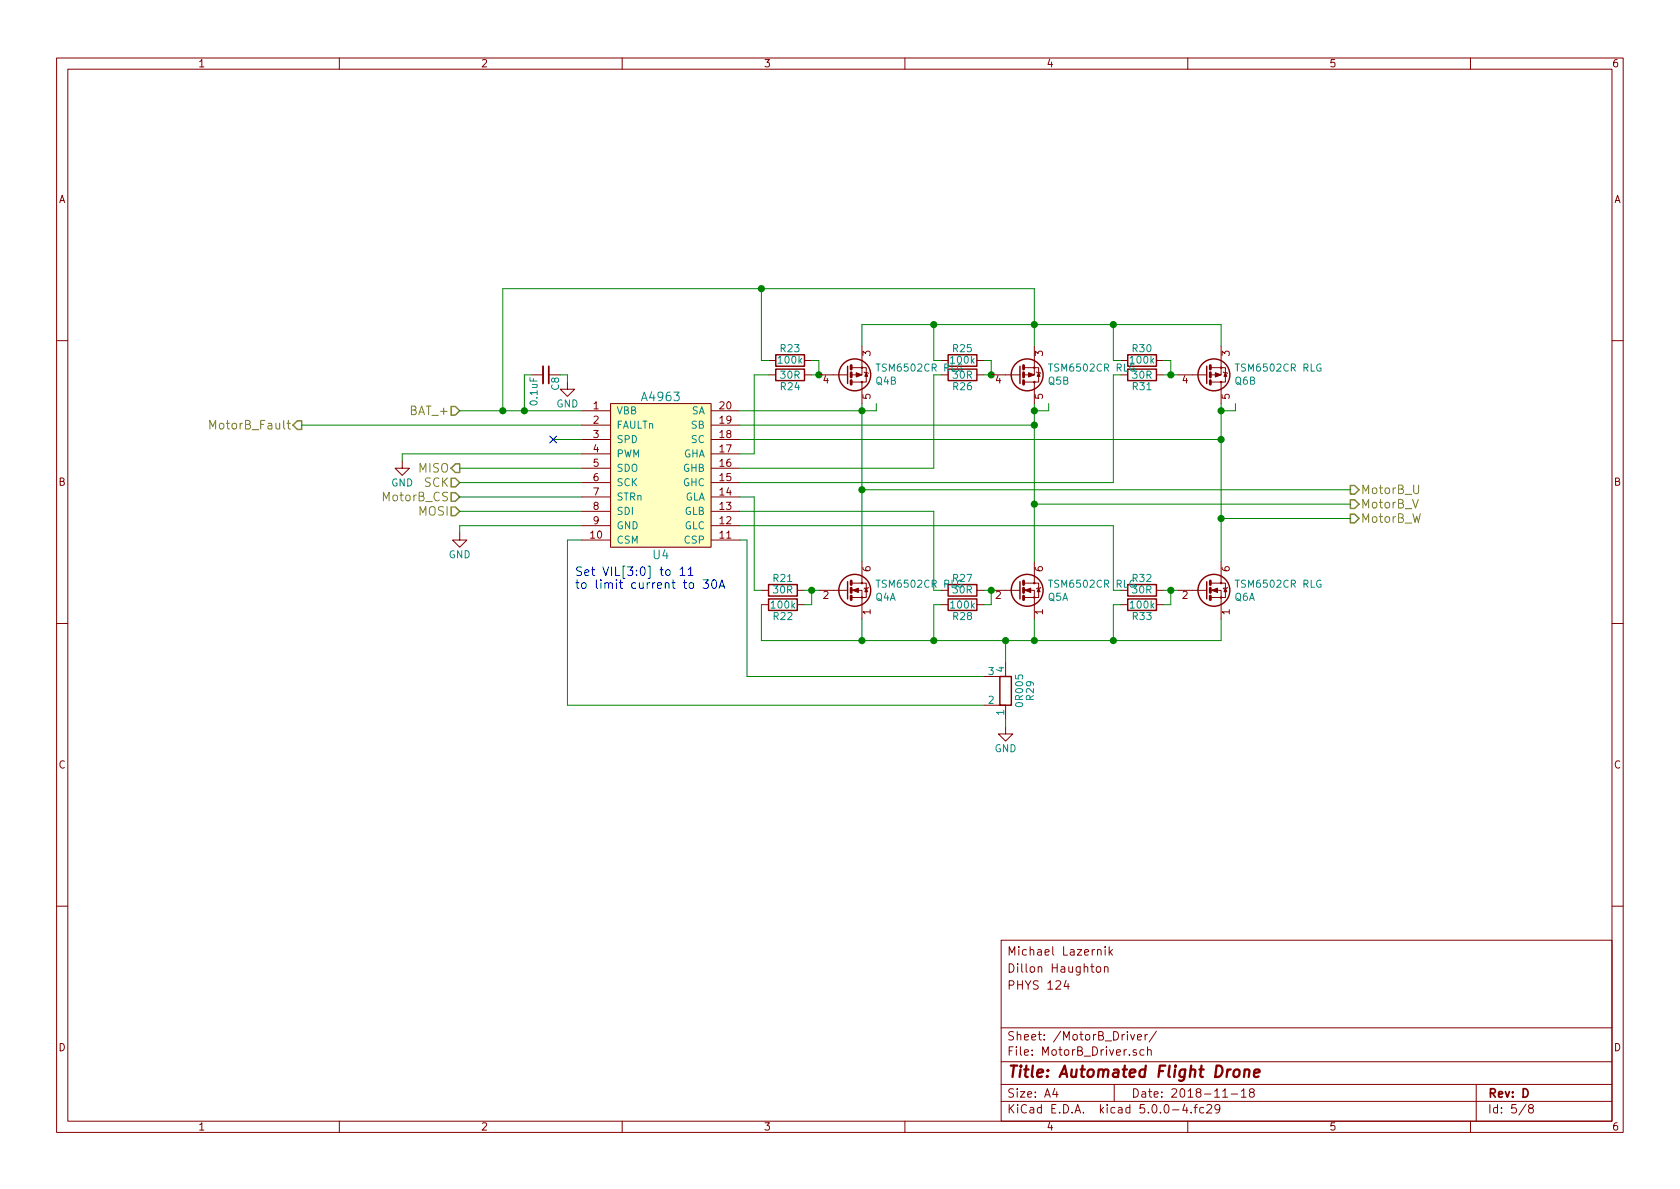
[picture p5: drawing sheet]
<svg xmlns="http://www.w3.org/2000/svg" width="297mm" height="210mm" viewBox="0 0 297 210" stroke-linecap="round" stroke-linejoin="round" font-family="sans-serif">
<g fill="none" stroke="#840000" stroke-width=".18">
<path d="M10 10.3h277v189.9h-277zM12 12.2h273v186.1h-273zM60 10.3v1.9M110 10.3v1.9M160 10.3v1.9M210 10.3v1.9M260 10.3v1.9M10 60.2h2M94 66.3h2M100.3 67.6v1.2h1.3l-1.3 1.3-1.2-1.3h1.2M102.9 72.6h5M102.9 77.7h5"/>
<path d="M102.9 75.2h5M107.9 71.4h17.8v25.4h-17.8zM125.7 72.6h5.1M125.7 77.7h5.1M125.7 75.2h5.1M135.9 66.3h1.3M135.9 63.7h1.3M142.2 66.3h1.3M142.2 63.7h1.3M144.8 66.3h5.1M150.6 67.6h1.8v3.8M150.6 66.3h1.8v-1.3h.8v2.6h-.8"/>
<path d="M152.4 61.2v3.8h-1.8M152.8 65.8l.7 .2M166.4 63.7h1.2M172.7 66.3h1.3M172.7 63.7h1.3M175.3 66.3h5M181.1 67.6h1.8v3.8M181.1 66.3h1.8v-1.3h.7v2.6h-.7M182.9 61.2v3.8h-1.8M183.3 65.8l.7 .2M198.1 63.7h1.3M204.5 66.3h1.2"/>
<path d="M204.5 63.7h1.2M208.3 66.3h5.1M214.1 67.6h1.8v3.8M214.1 66.3h1.8v-1.3h.8v2.6h-.8M215.9 61.2v3.8h-1.8M216.3 65.8l.7 .2M285 60.2h2M71.1 81.5v1.3h1.3l-1.3 1.3-1.3-1.3h1.3M81.3 94.2v1.3h1.2l-1.2 1.3-1.3-1.3h1.3M102.9 95.5h5M102.9 93h5M102.9 90.4h5"/>
<path d="M102.9 87.9h5M102.9 85.3h5M102.9 82.8h5M102.9 80.3h5M125.7 95.5h5.1M125.7 93h5.1M125.7 90.4h5.1M125.7 87.9h5.1M125.7 85.3h5.1M125.7 82.8h5.1M125.7 80.3h5.1M152.4 99.3v3.8h-1.8"/>
<path d="M182.9 99.3v3.8h-1.8M215.9 99.3v3.8h-1.8M10 110.3h2M134.6 106.9h1.3M134.6 104.4h1.3M141 106.9h1.2M141 104.4h1.2M144.8 104.4h5.1M150.6 105.7h1.8v3.8M152.4 103.1h.8v2.6h-.8v-1.3h-1.8M153.5 103.9l-.7 .2M166.4 106.9h1.2"/>
<path d="M172.7 106.9h1.3M172.7 104.4h1.3M175.3 104.4h5M177.8 117.1v2.5h-3.8M181.1 105.7h1.8v3.8M182.9 103.1h.7v2.6h-.7v-1.3h-1.8M184 103.9l-.7 .2M198.1 106.9h1.3M204.5 106.9h1.2M204.5 104.4h1.2M208.3 104.4h5.1M214.1 105.7h1.8v3.8"/>
<path d="M215.9 103.1h.8v2.6h-.8v-1.3h-1.8M217 103.9l-.7 .2M285 110.3h2M174 124.7h3.8v2.5M177.8 128.5v1.3h1.3l-1.3 1.3-1.3-1.3h1.3M10 160.2h2M177 166.3h108v32h-108zM188.5 173.3l-.4 1.1h1M188.8 173.9v1M193.9 171.1l.2-.2 .5 .2v.7l-.3 .1-.4-.1zM194.1 168l.2-.1 .3 .1 .1 .9M195.3 171.1v-.1a.37 .37 0 0 1 .6 .1v.8"/>
<path d="M195.3 170.9v1M195.4 167.4v.2M195.4 167.9v1M196.1 167.4v1.5M196.3 168.3l.4 .6M196.7 167.9l-.6 .6M285 160.2h2M60 198.3v1.9M110 198.3v1.9M160 198.3v1.9M177 194.8h108M177 191.8h108"/>
<path d="M177 187.8h108M177 181.8h108M186.5 192.5l-.4 1h1M186.8 193v1M197 191.8v3M199.9 182.9l.4 1 .3-1M200.9 185.7a.37 .37 0 0 0-.6 .1l.1 .2 .5 .2 .1 .1-.2 .3-.5-.1M201.1 183.4l.7-.1v-.3l-.5-.1-.2 .2 .1 .7h.6M202.3 185.7l-.5-.1-.3 .3 .2 .6h.6M202.5 182.9v1M202.9 185.7h.1a.37 .37 0 0 1 .6 .1v.8M202.9 182.9l-.4 .3"/>
<path d="M202.9 185.1v1.5M204.5 182.3l-1.3 2M209.5 195.2l-.4 1.1h.9M209.8 195.8v1M210 198.3v1.9M210.6 196.7v.1M211.1 195.8h.6M211.7 195.3l-.4 .2v1.3M212.8 195.9l-.4-.1-.3 .3 .1 .6 .2 .1 .4-.1M213.4 195.5l.2-.2h.4l.2 .5-.9 1h.9M215.7 196l-.2 .2a.48 .48 0 0 1-.6-.1v-.6a.48 .48 0 0 1 .6-.1l.1 .1a1.19 1.19 0 0 1-.2 1.2l-.4 .1M216.2 194h.8"/>
<path d="M217.7 193.5h1.1M219.5 193l.4-.5v1.5M219.5 194h.8M221.2 193.2l-.3-.3 .1-.2 .2-.2 .4 .1 .2 .2-.1 .2-.6 .2a.48 .48 0 0 0-.1 .7l.2 .1 .5-.1a.48 .48 0 0 0-.1-.7h-.1M260 198.3v1.9M261 191.8v6.5M269.8 195.2l-1.2 2M270.6 196l-.3-.2v-.2l.3-.3h.2l.3 .3-.1 .2-.6 .2a.48 .48 0 0 0-.1 .7l.3 .1 .4-.1a.48 .48 0 0 0-.2-.7"/>
<circle cx="152.4" cy="65" r=".13"/>
<circle cx="152.4" cy="67.6" r=".13"/>
<circle cx="182.9" cy="65" r=".13"/>
<circle cx="182.9" cy="67.6" r=".13"/>
<circle cx="215.9" cy="65" r=".13"/>
<circle cx="215.9" cy="67.6" r=".13"/>
<circle cx="152.4" cy="105.7" r=".13"/>
<circle cx="152.4" cy="103.1" r=".13"/>
<circle cx="182.9" cy="103.1" r=".13"/>
<circle cx="182.9" cy="105.7" r=".13"/>
<circle cx="215.9" cy="103.1" r=".13"/>
<circle cx="215.9" cy="105.7" r=".13"/>
</g>
<path d="M218.3 189.3a.51 .51 0 0 1 .5-.2 .51 .51 0 0 1 .4 .4l-.1 .6a.56 .56 0 0 1-.5 .4 .56 .56 0 0 1-.5-.4zM220.1 189.3a.52 .52 0 0 1 .8 .1l-.1 1M220.1 189.1l-.2 1.3M221.7 189.8l1-.2v-.4l-.6-.1-.3 .3v.9l.1 .1 .6-.1" fill="none" stroke="#840000" stroke-width=".41"/>
<path d="M96 64.8v3" fill="none" stroke="#840000" stroke-width=".33"/>
<path d="M97 64.8v3" fill="none" stroke="#840000" stroke-width=".3"/>
<path d="M52.6 74.4h.7v1.5h-.7l-.8-.7zM79.8 71.9h.7l.8 .7-.8 .8h-.7zM79.8 84.6h.7l.8 .7-.8 .8h-.7zM79.8 82.8l.7-.8h.8v1.6h-.8zM79.8 87.1h.7l.8 .8-.8 .7h-.7zM79.8 89.7h.7l.8 .7-.8 .8h-.7zM238.8 85.8h.7l.8 .8-.8 .8h-.7zM238.8 88.4h.7l.8 .7-.8 .8h-.7zM238.8 90.9h.7l.8 .8-.8 .8h-.7z" fill="none" stroke="#848400" stroke-width=".25"/>
<path d="M37.1 75.9v-1.6l.5 1.1 .5-1.1v1.6M249.8 88.3l.5 1.5 .5-1.5M250 85.8v1.3a.48 .48 0 0 0 .8 0v-1.3" fill="none" stroke="#848400" stroke-width=".18"/>
<path d="M107.9 71.4h17.8v25.4h-17.8z" fill="#ffffc2" stroke="#ffffc2" stroke-width=".18"/>
<g fill="none" stroke="#840000" stroke-width=".25">
<path d="M137.2 62.7h5v2.1h-5zM137.2 65.3h5v2h-5zM149.9 64.8v3M167.6 62.7h5.1v2.1h-5.1zM167.6 65.3h5.1v2h-5.1zM180.3 64.8v3M199.4 62.7h5.1v2.1h-5.1zM199.4 65.3h5.1v2h-5.1zM213.4 64.8v3M135.9 105.9h5.1v2h-5.1zM135.9 103.4h5.1v2h-5.1zM149.9 102.9v3"/>
<path d="M167.6 105.9h5.1v2h-5.1zM167.6 103.4h5.1v2h-5.1zM176.8 119.6h2v5.1h-2zM180.3 102.9v3M199.4 105.9h5.1v2h-5.1zM199.4 103.4h5.1v2h-5.1zM213.4 102.9v3"/>
<circle cx="151.1" cy="66.3" r="2.82"/>
<circle cx="181.6" cy="66.3" r="2.82"/>
<circle cx="214.6" cy="66.3" r="2.82"/>
<circle cx="151.1" cy="104.4" r="2.82"/>
<circle cx="181.6" cy="104.4" r="2.82"/>
<circle cx="214.6" cy="104.4" r="2.82"/>
</g>
<path d="M117.8 100.9l.2-.1 .4 .1 .1 .6-.1 .2-.4 .1-.2-.2zM120.2 100.7l.5-.5v1.6M120.2 101.8h.9M121.7 100.7l.4-.5v1.6M121.7 101.8h.9M121.9 103.2l.2-.2 .5 .2v.6l-.1 .2-.4 .1-.2-.2zM124.3 102.5h.9l-.5 .6 .5 .1v.7l-.2 .2h-.5l-.2-.2M126 102.7l.3-.2a.97 .97 0 0 1 0 1.6 .84 .84 0 0 1-.3-1.4zM127.1 104.1l.5-1.6 .5 1.6M127.3 103.6h.7" fill="none" stroke="#0000c2" stroke-width=".18"/>
<g fill="none" stroke="#008400" stroke-width=".18">
<path d="M134.6 51v12.7h1.3M165.1 57.4v6.3h1.3M196.8 57.4v6.3h1.3M53.3 75.2h49.6M81.3 72.6h21.6M94 66.3h-1.3v6.3M97.8 77.7h5.1M99.1 66.3h1.2v1.3M130.8 75.2h52.1M130.8 77.7h85.1M135.9 66.3h-2.6v14h-2.5M143.5 63.7h1.3v2.6h-1.3"/>
<path d="M152.4 61.2v-3.8h63.5v3.8M152.4 71.4v27.9M154.9 71.4v1.2h-24.1M165.1 66.3v16.5h-34.3M174 63.7h1.3v2.6h-1.3M182.9 61.2v-10.2h-94v21.6M182.9 71.4v27.9M185.4 71.4v1.2h-2.5M196.8 66.3v19h-66M205.7 66.3h2.6M205.7 63.7h1.3v2.6M215.9 71.4v27.9"/>
<path d="M218.4 71.4v1.2h-2.5M81.3 85.3h21.6M81.3 82.8h21.6M81.3 87.9h21.6M81.3 90.4h21.6M102.9 95.5h-2.6v29.2h73.7M102.9 93h-21.6v1.2M102.9 80.3h-31.8v1.2M130.8 87.9h2.5v16.5h1.3M130.8 90.4h34.3v14M130.8 93h66v11.4M130.8 95.5h1.3v24.1h41.9"/>
<path d="M152.4 86.6h86.4M182.9 89.1h55.9M215.9 91.7h22.9M134.6 106.9v6.4h81.3v-3.8M142.2 104.4h2.6M143.5 104.4v2.5h-1.3M152.4 109.5v3.8M166.4 106.9h-1.3v6.4M174 104.4h1.3v2.5h-1.3M177.8 113.3v3.8M182.9 109.5v3.8M198.1 106.9h-1.3v6.4"/>
<path d="M205.7 104.4h2.6M207 104.4v2.5h-1.3M177.8 127.2v1.3"/>
</g>
<g fill="#008400" stroke="#008400" stroke-width=".25">
<circle cx="92.7" cy="72.6" r=".51"/>
<circle cx="152.4" cy="72.6" r=".51"/>
<circle cx="152.4" cy="86.6" r=".51"/>
<circle cx="182.9" cy="72.6" r=".51"/>
<circle cx="182.9" cy="75.2" r=".51"/>
<circle cx="182.9" cy="89.1" r=".51"/>
<circle cx="215.9" cy="72.6" r=".51"/>
<circle cx="215.9" cy="77.7" r=".51"/>
<circle cx="215.9" cy="91.7" r=".51"/>
<circle cx="182.9" cy="57.4" r=".51"/>
<circle cx="88.9" cy="72.6" r=".51"/>
<circle cx="207" cy="66.3" r=".51"/>
<circle cx="196.9" cy="57.4" r=".51"/>
<circle cx="165.1" cy="57.4" r=".51"/>
<circle cx="134.6" cy="51" r=".51"/>
<circle cx="177.8" cy="113.3" r=".51"/>
<circle cx="182.9" cy="113.3" r=".51"/>
<circle cx="152.4" cy="113.3" r=".51"/>
<circle cx="143.5" cy="104.4" r=".51"/>
<circle cx="165.1" cy="113.3" r=".51"/>
<circle cx="207" cy="104.4" r=".51"/>
<circle cx="196.9" cy="113.3" r=".51"/>
<circle cx="144.8" cy="66.3" r=".51"/>
<circle cx="175.3" cy="66.3" r=".51"/>
<circle cx="175.3" cy="104.4" r=".51"/>
</g>
<path d="M97.2 77.1l1.2 1.2M98.4 77.1l-1.2 1.2" fill="none" stroke="#000084" stroke-width=".18"/>
<g fill="none" stroke="#840000" stroke-width=".51">
<path d="M150.5 64.6v.7M150.5 65.9v.8M150.5 67.3v.6M181 64.6v.7M181 65.9v.8M181 67.3v.6M214 64.6v.7M214 65.9v.8M214 67.3v.6M150.5 102.7v.7M150.5 104v.8M150.5 105.4v.6"/>
<path d="M181 102.7v.7M181 104v.8M181 105.4v.6M214 102.7v.7M214 104v.8M214 105.4v.6"/>
</g>
<g fill="#840000" stroke="#840000" stroke-width=".18">
<path d="M153.2 104l.2 .6h-.5z"/>
<path d="M150.7 104.4l1.1-.4v.8z"/>
<path d="M183.6 104l.3 .6h-.5z"/>
<path d="M181.2 104.4l1-.4v.8z"/>
<path d="M216.7 104l.2 .6h-.5z"/>
<path d="M214.2 104.4l1.1-.4v.8z"/>
<path d="M151.4 65.9l1 .4-1 .4z"/>
<path d="M153.2 65.9l.2 .6h-.5z"/>
<path d="M181.9 65.9l1 .4-1 .4z"/>
<path d="M183.6 65.9l.3 .6h-.5z"/>
<path d="M214.9 65.9l1 .4-1 .4z"/>
<path d="M216.7 65.9l.2 .6h-.5z"/>
</g>
<text font-size="2.8" fill="#840000" x="178" y="190.5">Title: Automated Flight Drone</text>
<g font-size="2.1" fill="#008484">
<text x="113.7" y="70.9">A4963</text>
<text x="115.5" y="98.9">U4</text>
</g>
<g font-size="2.1" fill="#848400">
<text x="37.9" y="75.9">MotorB_Fault</text>
<text x="72.7" y="73.4">BAT_+</text>
<text x="74.1" y="83.6">MISO</text>
<text x="67.9" y="88.6">MotorB_CS</text>
<text x="75" y="86.1">SCK</text>
<text x="240.5" y="87.4">MotorB_U</text>
<text x="240.5" y="89.9">MotorB_V</text>
<text x="74.1" y="91.2">MOSI</text>
<text x="240.5" y="92.5">MotorB_W</text>
</g>
<g font-size="2.1" fill="#0000c2">
<text x="101.6" y="101.8">Set VIL[3:0] to 11</text>
<text x="101.6" y="104.1">to limit current to 30A</text>
</g>
<g font-size="2.1" fill="#840000">
<text x="178" y="172">Dillon Haughton</text>
<text x="178" y="169">Michael Lazernik</text>
<text x="178" y="175">PHYS 124</text>
<text x="178" y="184">Sheet: /MotorB_Driver/</text>
<text x="178" y="186.7">File: MotorB_Driver.sch</text>
<text x="178" y="196.9">KiCad E.D.A. kicad 5.0.0-4.fc29</text>
<text x="178" y="194.1">Size: A4</text>
<text x="200" y="194.1">Date: 2018-11-18</text>
<text x="263" y="194.1">Rev: D</text>
<text x="263" y="196.9">Id: 5/8</text>
</g>
<g font-size="1.8" fill="#840000">
<text x="35" y="11.9">1</text>
<text x="85" y="11.9">2</text>
<text x="135" y="11.9">3</text>
<text x="185" y="11.9">4</text>
<text x="235" y="11.9">5</text>
<text x="285" y="11.9">6</text>
<text x="10.4" y="35.9">A</text>
<text x="285.4" y="35.9">A</text>
<text x="153.9" y="63" transform="rotate(-90 153.9 63)">3</text>
<text x="184.4" y="63" transform="rotate(-90 184.4 63)">3</text>
<text x="217.4" y="63" transform="rotate(-90 217.4 63)">3</text>
<text x="145.6" y="67.8">4</text>
<text x="153.9" y="70.6" transform="rotate(-90 153.9 70.6)">5</text>
<text x="176" y="67.8">4</text>
<text x="184.4" y="70.6" transform="rotate(-90 184.4 70.6)">5</text>
<text x="209.1" y="67.8">4</text>
<text x="217.4" y="70.6" transform="rotate(-90 217.4 70.6)">5</text>
<text x="104.9" y="72.4">1</text>
<text x="104.9" y="74.9">2</text>
<text x="104.9" y="77.5">3</text>
<text x="127.3" y="77.5">18</text>
<text x="127.3" y="74.9">19</text>
<text x="127.3" y="72.4">20</text>
<text x="104.9" y="80">4</text>
<text x="104.9" y="82.5">5</text>
<text x="127.3" y="82.5">16</text>
<text x="127.3" y="80">17</text>
<text x="10.4" y="85.9">B</text>
<text x="104.9" y="85.1">6</text>
<text x="104.9" y="87.6">7</text>
<text x="127.3" y="87.6">14</text>
<text x="127.3" y="85.1">15</text>
<text x="285.4" y="85.9">B</text>
<text x="104.4" y="95.2">10</text>
<text x="104.9" y="90.2">8</text>
<text x="104.9" y="92.7">9</text>
<text x="127.3" y="95.2">11</text>
<text x="127.3" y="92.7">12</text>
<text x="127.3" y="90.2">13</text>
<text x="153.9" y="101.1" transform="rotate(-90 153.9 101.1)">6</text>
<text x="184.4" y="101.1" transform="rotate(-90 184.4 101.1)">6</text>
<text x="217.4" y="101.1" transform="rotate(-90 217.4 101.1)">6</text>
<text x="145.6" y="105.9">2</text>
<text x="176" y="105.9">2</text>
<text x="209.1" y="105.9">2</text>
<text x="153.9" y="108.7" transform="rotate(-90 153.9 108.7)">1</text>
<text x="184.4" y="108.7" transform="rotate(-90 184.4 108.7)">1</text>
<text x="217.4" y="108.7" transform="rotate(-90 217.4 108.7)">1</text>
<text x="10.4" y="135.9">C</text>
<text x="285.4" y="135.9">C</text>
<text x="10.4" y="185.9">D</text>
<text x="285.4" y="185.9">D</text>
<text x="35" y="199.9">1</text>
<text x="85" y="199.9">2</text>
<text x="135" y="199.9">3</text>
<text x="185" y="199.9">4</text>
<text x="235" y="199.9">5</text>
<text x="285" y="199.9">6</text>
</g>
<g font-size="1.8" fill="#008484">
<text x="137.7" y="64.3">100k</text>
<text x="138" y="62.3">R23</text>
<text x="155.3" y="65.7">TSM6502CR RLG</text>
<text x="168.2" y="64.3">100k</text>
<text x="168.5" y="62.3">R25</text>
<text x="185.8" y="65.7">TSM6502CR RLG</text>
<text x="199.9" y="64.3">100k</text>
<text x="200.3" y="62.3">R30</text>
<text x="218.8" y="65.7">TSM6502CR RLG</text>
<text x="95" y="71.5" transform="rotate(-90 95 71.5)">0.1uF</text>
<text x="98.9" y="69" transform="rotate(-90 98.9 69)">C8</text>
<text x="138.1" y="69">R24</text>
<text x="138.1" y="67">30R</text>
<text x="154.9" y="68">Q4B</text>
<text x="168.6" y="69">R26</text>
<text x="168.6" y="67">30R</text>
<text x="185.4" y="68">Q5B</text>
<text x="200.3" y="69">R31</text>
<text x="200.3" y="67">30R</text>
<text x="218.4" y="68">Q6B</text>
<text x="98.4" y="72.1">GND</text>
<text x="109" y="73.3">VBB</text>
<text x="109" y="75.8">FAULTn</text>
<text x="122.3" y="75.8">SB</text>
<text x="122.3" y="73.3">SA</text>
<text x="109" y="78.4">SPD</text>
<text x="109" y="80.9">PWM</text>
<text x="109" y="83.4">SDO</text>
<text x="120.8" y="83.4">GHB</text>
<text x="120.8" y="80.9">GHA</text>
<text x="122.3" y="78.4">SC</text>
<text x="69.2" y="86">GND</text>
<text x="109" y="86">SCK</text>
<text x="109" y="88.5">STRn</text>
<text x="120.8" y="86">GHC</text>
<text x="121" y="88.5">GLA</text>
<text x="109" y="91.1">SDI</text>
<text x="109" y="93.6">GND</text>
<text x="121" y="93.6">GLC</text>
<text x="121" y="91.1">GLB</text>
<text x="79.3" y="98.7">GND</text>
<text x="109" y="96.1">CSM</text>
<text x="121.1" y="96.1">CSP</text>
<text x="136.5" y="107.6">100k</text>
<text x="136.8" y="102.9">R21</text>
<text x="136.8" y="104.9">30R</text>
<text x="154.8" y="106.2">Q4A</text>
<text x="155.3" y="103.9">TSM6502CR RLG</text>
<text x="168.2" y="107.6">100k</text>
<text x="168.5" y="102.9">R27</text>
<text x="168.5" y="104.9">30R</text>
<text x="185.3" y="106.2">Q5A</text>
<text x="185.8" y="103.9">TSM6502CR RLG</text>
<text x="200" y="107.6">100k</text>
<text x="200.3" y="102.9">R32</text>
<text x="200.3" y="104.9">30R</text>
<text x="218.3" y="106.2">Q6A</text>
<text x="218.8" y="103.9">TSM6502CR RLG</text>
<text x="136.8" y="109.6">R22</text>
<text x="168.6" y="109.6">R28</text>
<text x="200.3" y="109.6">R33</text>
<text x="174.8" y="119.4">3</text>
<text x="177.5" y="118.8" transform="rotate(-90 177.5 118.8)">4</text>
<text x="174.8" y="124.5">2</text>
<text x="180.9" y="124.8" transform="rotate(-90 180.9 124.8)">0R005</text>
<text x="182.8" y="123.8" transform="rotate(-90 182.8 123.8)">R29</text>
<text x="177.5" y="126.5" transform="rotate(-90 177.5 126.5)">1</text>
<text x="175.8" y="133">GND</text>
</g>
</svg>
